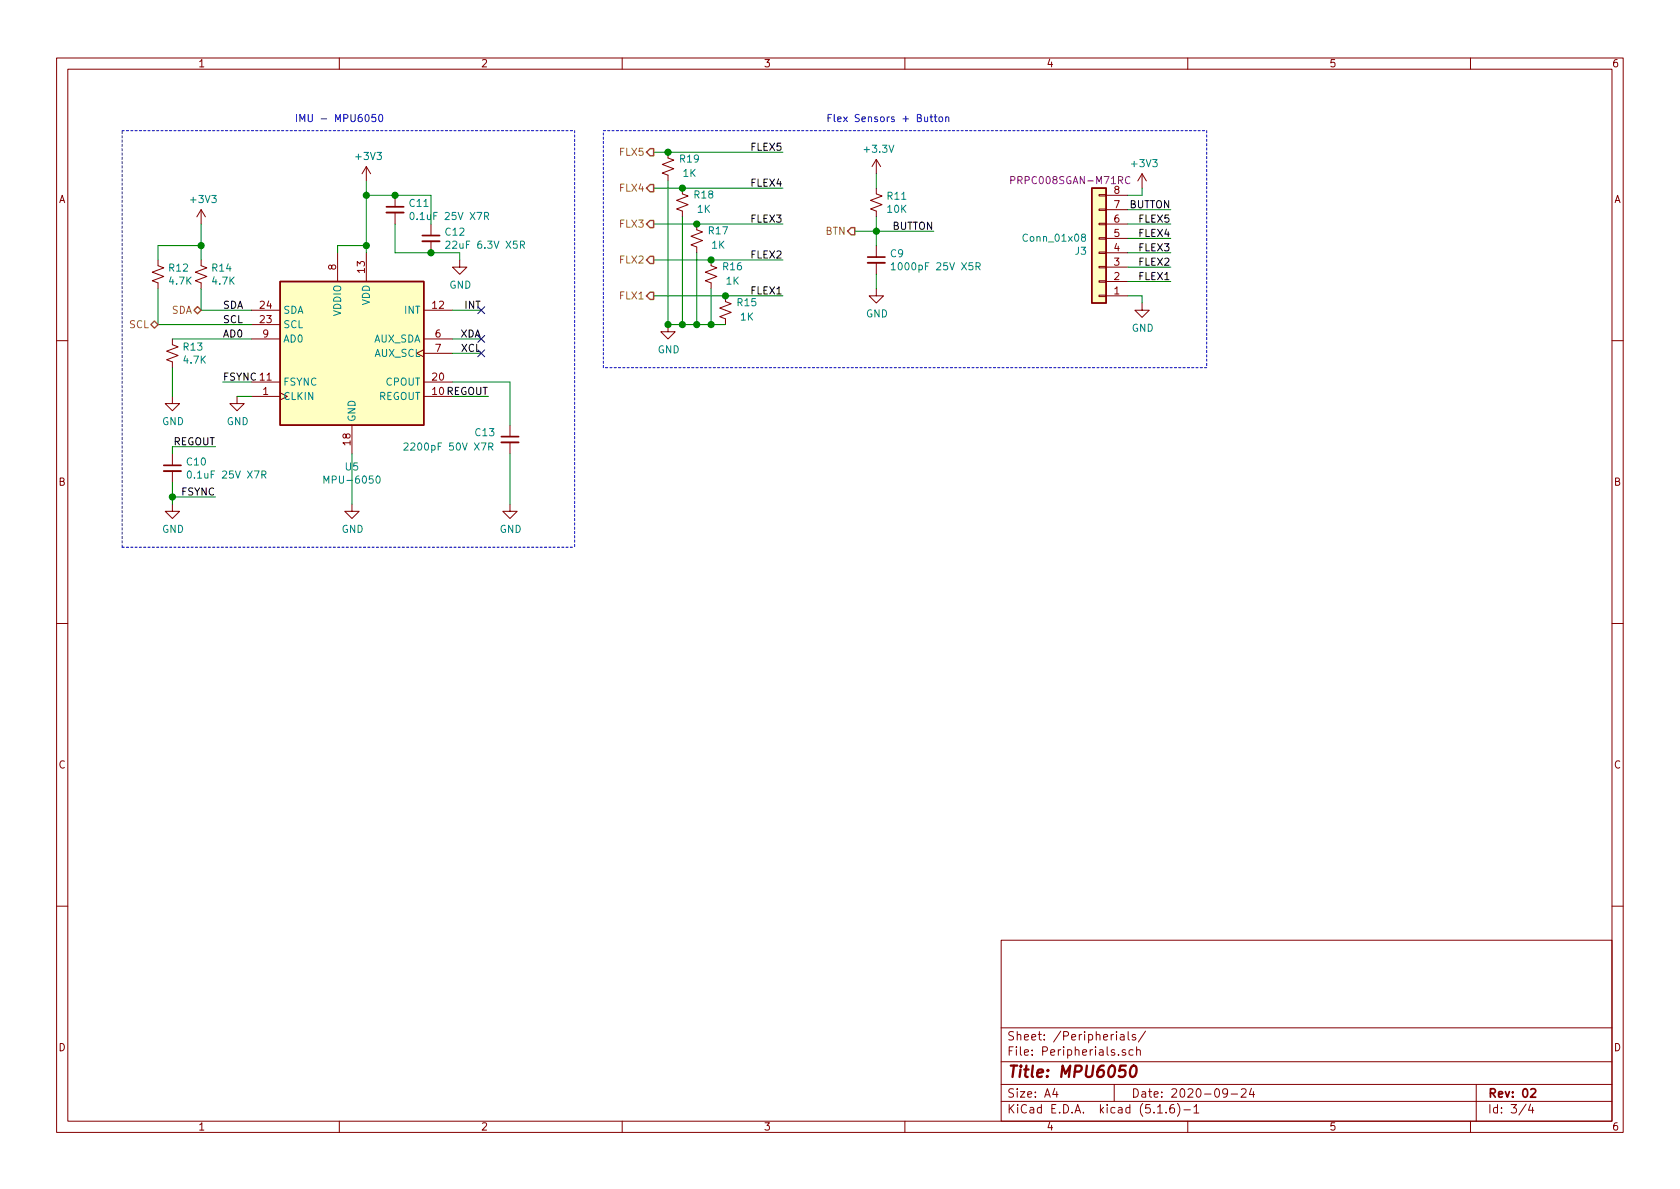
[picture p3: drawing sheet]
<svg xmlns="http://www.w3.org/2000/svg" width="297mm" height="210mm" viewBox="0 0 297 210" stroke-linecap="round" stroke-linejoin="round" font-family="sans-serif">
<g fill="none" stroke="#840000" stroke-width=".18">
<path d="M10 10.3h277v189.9h-277zM12 12.2h273v186.1h-273zM60 10.3v1.9M110 10.3v1.9M160 10.3v1.9M210 10.3v1.9M260 10.3v1.9M35.6 37.1v2.5M35.6 37.1l-.8 1.2M35.6 37.1l.7 1.2M64.8 29.5l-.8 1.2M64.8 29.5v2.5"/>
<path d="M64.8 29.5l.7 1.2M69.8 34.5v2.1M69.8 37.6v2M76.2 39.6v2.1M118.1 26.9v1l1 .4-2 .8 2 .7-2 .8 1 .4v1M120.6 33.3v1l1.1 .4-2.1 .7 2.1 .8-2.1 .8 1 .3v1M123.2 39.6v1l1 .4-2 .8 2 .7-2 .8 1 .4v1M154.9 33.3v1l1.1 .4-2.1 .7 2.1 .8-2.1 .8 1 .3v1M154.9 28.2v2.5M154.9 28.2l-.7 1.3M154.9 28.2l.8 1.3M194.3 39.5h1.3v.2h-1.3z"/>
<path d="M194.3 37h1.3v.2h-1.3zM194.3 34.4h1.3v.3h-1.3zM195.6 39.6h3.8M195.6 37.1h3.8M195.6 34.5h3.8M201.9 30.7l-.7 1.3M201.9 30.7v2.6M201.9 30.7l.8 1.3M27.9 46v1l1.1 .4-2.1 .7 2.1 .8-2.1 .8 1 .3v1M30.5 59.9v1.1l1 .3-2 .8 2 .8-2 .7 1 .4v1M35.6 46v1l1 .4-2.1 .7 2.1 .8-2.1 .8 1.1 .3v1M44.4 54.9h5.1"/>
<path d="M44.4 57.4h5.1M44.4 59.9h5.1M59.7 44.7v5.1M64.8 44.7v5.1M74.9 54.9h5.1M74.9 59.9h5.1M76.2 42.7v2M81.3 46v1.2h1.2l-1.2 1.3-1.3-1.3h1.3M118.1 57.4v1.3h1.3l-1.3 1.2-1.3-1.2h1.3M125.7 46v1l1 .4-2 .7 2 .8-2 .8 1 .3v1M128.3 52.3v1l1 .4-2 .8 2 .7-2 .8 1 .4v1M154.9 51v1.3h1.3l-1.3 1.3-1.2-1.3h1.2"/>
<path d="M154.9 43.4v2.1M154.9 46.5v2M194.3 42h1.3v.3h-1.3zM194.3 47.1h1.3v.3h-1.3zM194.3 49.7h1.3v.2h-1.3zM194.3 52.2h1.3v.2h-1.3zM194.3 44.6h1.3v.2h-1.3zM195.6 52.3h3.8M195.6 49.8h3.8M195.6 47.2h3.8M195.6 44.7h3.8M195.6 42.2h3.8"/>
<path d="M201.9 53.6v1.3h1.3l-1.3 1.2-1.2-1.2h1.2M10 60.2h2M30.5 70.1v1.3h1.2l-1.2 1.2-1.3-1.2h1.3M41.9 70.1v1.3h1.3l-1.3 1.2-1.3-1.2h1.3M44.4 70.1h5.1M44.4 67.6h5.1M62.2 75.2v5.1M74.9 61.8l-1.2 .7 1.2 .6M74.9 70.1h5.1M74.9 67.6h5.1M74.9 62.5h5.1M90.2 75.2v2"/>
<path d="M90.2 78.2v2.1M285 60.2h2M30.5 89.1v1.3h1.2l-1.2 1.3-1.3-1.3h1.3M30.5 80.3v2M30.5 83.3v2M62.2 89.1v1.3h1.3l-1.3 1.3-1.2-1.3h1.2M90.2 89.1v1.3h1.2l-1.2 1.3-1.3-1.3h1.3M10 110.3h2M285 110.3h2M10 160.2h2M177 166.3h108v32h-108zM285 160.2h2"/>
<path d="M60 198.3v1.9M110 198.3v1.9M160 198.3v1.9M177 194.8h108M177 191.8h108M177 187.8h108M177 181.8h108M186.5 192.5l-.4 1h1M186.8 193v1M197 191.8v3M198.1 183h.6l.1 .9M198.8 183.3l-.5 .1-.3 .2 .3 .3 .5-.1"/>
<path d="M199 185.7a.37 .37 0 0 0-.6 .1l.1 .2 .5 .2 .1 .1-.3 .3-.4-.1M199.5 182.4v1.3l.2 .2M200.3 185.7l-.4-.1-.3 .3 .1 .6 .2 .1 .4-.1M200.8 183a.37 .37 0 0 0-.6 .1l.1 .3 .5 .1v.1l-.2 .3-.4-.1M201 185.7a.37 .37 0 0 1 .6 .1v.8M201 185.1v1.5M202.5 182.3l-1.2 2M204.7 196.8h.8M206.2 196.7v.1M207.5 195.3a.59 .59 0 0 0-.7 .7v.5l.2 .2 .4 .1 .2-.1 .1-.5-.2-.2-.4-.1-.3 .3M208.2 195.1a1.71 1.71 0 0 1 0 2.3M209.3 196.3h1.2"/>
<path d="M210 198.3v1.9M211.1 195.8l.4-.5v1.5M211.1 196.8h.9M217 193.2l-.1 .2a.48 .48 0 0 1-.6-.1v-.6a.48 .48 0 0 1 .6-.1l.1 .1a1.19 1.19 0 0 1-.2 1.2l-.5 .1M217.7 193.5h1.1M219.5 192.7l.2-.2h.3l.3 .2v.3v.2l-.9 .8h.9M221.3 192.5l-.4 1h.9M221.6 193v1M260 198.3v1.9M261 191.8v6.5M269.8 195.2l-1.2 2M270.6 195.2l-.3 1.1h.9"/>
<path d="M271 195.8v1"/>
</g>
<path d="M68.3 36.6h3.1M74.7 41.7h3M153.4 45.5h3.1M88.6 77.2h3.1M29 82.3h3M270.7 192.7l.2-.2h.3l.3 .5-.9 1h.9" fill="none" stroke="#840000" stroke-width=".3"/>
<path d="M199.1 188.4h-1l-.2 1 .3-.2 .7 .1 .1 .3-.2 .7-.3 .1h-.5l-.2-.1M200.1 188.6a.45 .45 0 0 1 .5-.2 .45 .45 0 0 1 .3 .4 1.15 1.15 0 0 1-.7 1.6l-.2-.1a1.55 1.55 0 0 1 .1-1.7z" fill="none" stroke="#840000" stroke-width=".41"/>
<path d="M68.3 37.6h3.1M74.7 42.7h3M153.4 46.5h3.1M88.6 78.2h3.1M29 83.3h3" fill="none" stroke="#840000" stroke-width=".33"/>
<g fill="none" stroke="#008484" stroke-width=".18">
<path d="M72.6 37.7l.2-.1a.69 .69 0 0 1 .4 .6 .69 .69 0 0 1-.4 .6l-.2-.1-.1-.4zM85.7 38.2h.6v-.5l-.1-.1h-.5v1.2M86 38.2l.4 .6M78.8 42.8l.5-.2 .3 .4-.1 .2-.7 .7h.8M92 43.3h.6l.1-.5-.2-.2h-.5v1.3M92.3 43.3l.4 .6M157.6 46.8l.3-.3v1.2M157.6 47.7h.7M172.6 47.1l.7-.1v-.4l-.2-.1h-.5v1.2M172.9 47.1l.4 .6M191.4 42l-.1-.2v-.3l.1-.1 .4 .1 .1 .3-.6 .2-.1 .2v.2l.2 .3 .4-.1 .1-.2v-.3l-.2-.1M71.4 78.5l.5-.2 .3 .4-.8 .9h.8"/>
<path d="M86.4 79l.7-.1v-.4l-.7-.2v1.3M86.7 79l.4 .6M33.2 83.4l.2-.1a.69 .69 0 0 1 .4 .6 .69 .69 0 0 1-.4 .7l-.2-.2-.1-.3zM46.3 83.9h.6l.1-.5-.2-.1h-.5v1.3M46.6 83.9l.4 .7M57.3 85.4v-1.2l.4 .9 .4-.9v1.2M66.6 84.3l.2-.1a.67 .67 0 0 1 .4 .6 .67 .67 0 0 1-.4 .6l-.3-.4z"/>
</g>
<g fill="#ffffc2" stroke="#ffffc2" stroke-width=".18">
<path d="M193 33.3h2.6v20.3h-2.6z"/>
<path d="M49.5 49.8h25.4v25.4h-25.4z"/>
</g>
<path d="M193 33.3h2.6v20.3h-2.6zM49.5 49.8h25.4v25.4h-25.4z" fill="none" stroke="#840000" stroke-width=".25"/>
<path d="M178.7 31.9l.7-.1v-.5l-.7-.1v1.3M199.8 31.3a.6 .6 0 0 0-.9 .4 .6 .6 0 0 0 .6 .8l.3-.1" fill="none" stroke="#840084" stroke-width=".18"/>
<path d="M21.6 23.1h80M101.6 23.1v73.7M106.7 23.1h106.7M213.4 23.1v41.9M106.7 65v-41.9M213.4 65h-106.7M21.6 96.8h80M21.6 96.8v-73.7" fill="none" stroke="#0000c2" stroke-width=".18" stroke-dasharray=".4 .4"/>
<g fill="none" stroke="#008400" stroke-width=".18">
<path d="M35.6 39.6v6.4M64.8 34.5h11.4v5.1M64.8 32v12.7M69.8 39.6v5.1h11.5v1.3M115.6 39.6h22.8M115.6 33.3h22.8M115.6 26.9h22.8M118.1 32v25.4h10.2M120.6 38.3v19.1M154.9 30.7v2.6M154.9 38.3v5.1M199.4 39.6h7.6"/>
<path d="M199.4 37.1h7.6M201.9 33.3v1.2h-2.5M27.9 51v6.4h16.5M30.5 59.9h13.9M35.6 51v3.9h8.8M35.6 43.4h-7.7v2.6M64.8 43.4h-5.1v1.3M80 54.9h5.1M80 59.9h5.1M115.6 52.3h22.8M115.6 46h22.8M123.2 44.7v12.7"/>
<path d="M125.7 51v6.4M151.1 40.9h14M154.9 48.5v2.5M199.4 44.7h7.6M199.4 52.3h2.5v1.3M199.4 49.8h7.6M199.4 47.2h7.6M199.4 42.2h7.6M30.5 65v5.1M38.1 79h-7.6v1.3M39.4 67.6h5M41.9 70.1h2.5"/>
<path d="M80 67.6h10.2v7.6M80 70.1h6.4M80 62.5h5.1M30.5 85.3v3.8M30.5 87.9h7.6M62.2 80.3v8.8M90.2 80.3v8.8"/>
</g>
<path d="M114.9 32.6h.7v1.3h-.7l-.6-.6zM114.9 39h.7v1.3h-.7l-.6-.7zM114.9 26.3h.7v1.3h-.7l-.6-.7zM26.7 57.4l.6-.6 .6 .6-.6 .6zM34.9 54.2l.7 .7-.7 .6-.6-.6zM114.9 51.7h.7v1.3h-.7l-.6-.7zM114.9 45.3h.7v1.3h-.7l-.6-.6zM150.5 40.3h.6v1.2h-.6l-.6-.6z" fill="none" stroke="#848400" stroke-width=".25"/>
<path d="M66.4 20.2h-.6l-.1 .6 .5-.1 .3 .3v.3l-.3 .2-.5-.1M67.1 20.4l.2-.2a.69 .69 0 0 1 .4 .7 .69 .69 0 0 1-.4 .6l-.3-.2v-.3zM163.5 20.7v.8h.3l.2-.1M164 20.7v.8M164.4 20.7h.5M164.6 20.2v1.1l.3 .2M165.2 20.7h.5M165.4 20.2v1.1l.3 .2M166.1 20.7h.3l.3 .2v.4l-.3 .2h-.3l-.1-.2zM167.2 20.8l.2-.1h.3l.1 .8M167.2 20.7v.8" fill="none" stroke="#0000c2" stroke-width=".18"/>
<g fill="#008400" stroke="#008400" stroke-width=".25">
<circle cx="76.2" cy="44.7" r=".51"/>
<circle cx="125.7" cy="46" r=".51"/>
<circle cx="30.5" cy="87.9" r=".51"/>
<circle cx="35.6" cy="43.4" r=".51"/>
<circle cx="64.8" cy="43.4" r=".51"/>
<circle cx="64.8" cy="34.5" r=".51"/>
<circle cx="154.9" cy="40.9" r=".51"/>
<circle cx="69.9" cy="34.5" r=".51"/>
<circle cx="120.7" cy="57.4" r=".51"/>
<circle cx="123.2" cy="57.4" r=".51"/>
<circle cx="125.7" cy="57.4" r=".51"/>
<circle cx="118.1" cy="57.4" r=".51"/>
<circle cx="118.1" cy="26.9" r=".51"/>
<circle cx="120.7" cy="33.3" r=".51"/>
<circle cx="123.2" cy="39.6" r=".51"/>
<circle cx="128.3" cy="52.3" r=".51"/>
</g>
<path d="M84.5 54.2l1.2 1.3M84.5 59.3l1.2 1.2M85.7 54.2l-1.2 1.3M85.7 59.3l-1.2 1.2M84.5 61.9l1.2 1.2M85.7 61.9l-1.2 1.2" fill="none" stroke="#000084" stroke-width=".18"/>
<text font-size="2.8" fill="#840000" x="178" y="190.5">Title: MPU6050</text>
<g font-size="2.1" fill="#840000">
<text x="178" y="184">Sheet: /Peripherials/</text>
<text x="178" y="186.7">File: Peripherials.sch</text>
<text x="178" y="196.9">KiCad E.D.A. kicad (5.1.6)-1</text>
<text x="178" y="194.1">Size: A4</text>
<text x="200" y="194.1">Date: 2020-09-24</text>
<text x="263" y="194.1">Rev: 02</text>
<text x="263" y="196.9">Id: 3/4</text>
</g>
<g font-size="1.8" fill="#840000">
<text x="35" y="11.9">1</text>
<text x="85" y="11.9">2</text>
<text x="135" y="11.9">3</text>
<text x="185" y="11.9">4</text>
<text x="235" y="11.9">5</text>
<text x="285" y="11.9">6</text>
<text x="10.4" y="35.9">A</text>
<text x="285.4" y="35.9">A</text>
<text x="197" y="41.9">5</text>
<text x="197" y="39.4">6</text>
<text x="197" y="36.8">7</text>
<text x="59.4" y="47.7" transform="rotate(-90 59.4 47.7)">8</text>
<text x="197" y="47">3</text>
<text x="197" y="44.4">4</text>
<text x="64.5" y="48.2" transform="rotate(-90 64.5 48.2)">13</text>
<text x="197" y="52.1">1</text>
<text x="197" y="49.5">2</text>
<text x="46" y="57.1">23</text>
<text x="46" y="54.6">24</text>
<text x="46.5" y="59.7">9</text>
<text x="76.5" y="54.6">12</text>
<text x="77" y="59.7">6</text>
<text x="77" y="62.2">7</text>
<text x="46.5" y="69.8">1</text>
<text x="76.5" y="67.3">20</text>
<text x="62" y="78.7" transform="rotate(-90 62 78.7)">18</text>
<text x="10.4" y="85.9">B</text>
<text x="285.4" y="85.9">B</text>
<text x="10.4" y="135.9">C</text>
<text x="285.4" y="135.9">C</text>
<text x="10.4" y="185.9">D</text>
<text x="285.4" y="185.9">D</text>
<text x="35" y="199.9">1</text>
<text x="85" y="199.9">2</text>
<text x="135" y="199.9">3</text>
<text x="185" y="199.9">4</text>
<text x="235" y="199.9">5</text>
<text x="285" y="199.9">6</text>
</g>
<g font-size="1.8" fill="#0000c2">
<text x="52.1" y="21.6">IMU - MPU6050</text>
<text x="146" y="21.6">Flex Sensors + Button</text>
</g>
<g font-size="1.8" fill="#008484">
<text x="63.1" y="28.3">+3V3</text>
<text x="120.3" y="28.7">R19</text>
<text x="153" y="27">+3.3V</text>
<text x="200.2" y="29.6">+3V3</text>
<text x="33.9" y="35.9">+3V3</text>
<text x="120.8" y="31.3">1K</text>
<text x="122.8" y="35.1">R18</text>
<text x="156.9" y="35.3">R11</text>
<text x="72.5" y="36.6">C11</text>
<text x="73.4" y="38.9">0.1uF 25V X7R</text>
<text x="78.8" y="41.7">C12</text>
<text x="123.3" y="37.6">1K</text>
<text x="125.3" y="41.4">R17</text>
<text x="156.9" y="37.6">10K</text>
<text x="79.7" y="44">22uF 6.3V X5R</text>
<text x="125.9" y="44">1K</text>
<text x="127.9" y="47.8">R16</text>
<text x="157.5" y="45.5">C9</text>
<text x="158.6" y="47.8">1000pF 25V X5R</text>
<text x="181.2" y="42.7">Conn_01x08</text>
<text x="190.1" y="45.1">J3</text>
<text x="29.9" y="48">R12</text>
<text x="30" y="50.3">4.7K</text>
<text x="37.6" y="48">R14</text>
<text x="37.6" y="50.3">4.7K</text>
<text x="79.5" y="51">GND</text>
<text x="128.4" y="50.3">1K</text>
<text x="50" y="58">SCL</text>
<text x="50" y="55.5">SDA</text>
<text x="60.3" y="55.9" transform="rotate(-90 60.3 55.9)">VDDIO</text>
<text x="65.4" y="54" transform="rotate(-90 65.4 54)">VDD</text>
<text x="71.6" y="55.5">INT</text>
<text x="130.4" y="54.1">R15</text>
<text x="131" y="56.7">1K</text>
<text x="153.1" y="56.1">GND</text>
<text x="200.1" y="58.7">GND</text>
<text x="32.5" y="62">R13</text>
<text x="32.6" y="64.3">4.7K</text>
<text x="50" y="60.6">AD0</text>
<text x="66" y="60.6">AUX_SDA</text>
<text x="66.2" y="63.1">AUX_SCL</text>
<text x="116.3" y="62.5">GND</text>
<text x="50" y="70.7">CLKIN</text>
<text x="50" y="68.2">FSYNC</text>
<text x="66.9" y="70.7">REGOUT</text>
<text x="68.2" y="68.2">CPOUT</text>
<text x="28.7" y="75.2">GND</text>
<text x="40.1" y="75.2">GND</text>
<text x="62.9" y="74.7" transform="rotate(-90 62.9 74.7)">GND</text>
<text x="84.1" y="77.1">C13</text>
<text x="33.1" y="82.3">C10</text>
<text x="61.1" y="83.2">U5</text>
<text x="72.5" y="79.7">2200pF 50V X7R</text>
<text x="34" y="84.6">0.1uF 25V X7R</text>
<text x="58" y="85.5">MPU-6050</text>
<text x="28.7" y="94.2">GND</text>
<text x="60.4" y="94.2">GND</text>
<text x="88.3" y="94.2">GND</text>
</g>
<g font-size="1.8" fill="#848400">
<text x="109.7" y="27.6">FLX5</text>
<text x="109.7" y="33.9">FLX4</text>
<text x="109.7" y="40.3">FLX3</text>
<text x="146" y="41.5">BTN</text>
<text x="109.7" y="46.6">FLX2</text>
<text x="109.7" y="53">FLX1</text>
<text x="22.9" y="58">SCL</text>
<text x="30.3" y="55.5">SDA</text>
</g>
<g font-size="1.8">
<text x="132.9" y="26.7">FLEX5</text>
<text x="132.9" y="33">FLEX4</text>
<text x="132.9" y="39.4">FLEX3</text>
<text x="157.7" y="40.6">BUTTON</text>
<text x="199.6" y="36.8">BUTTON</text>
<text x="201.5" y="39.4">FLEX5</text>
<text x="201.5" y="41.9">FLEX4</text>
<text x="132.9" y="45.7">FLEX2</text>
<text x="201.5" y="44.4">FLEX3</text>
<text x="201.5" y="47">FLEX2</text>
<text x="132.9" y="52.1">FLEX1</text>
<text x="201.5" y="49.5">FLEX1</text>
<text x="39.4" y="59.7">AD0</text>
<text x="39.4" y="54.6">SDA</text>
<text x="39.4" y="57.1">SCL</text>
<text x="81.4" y="59.7">XDA</text>
<text x="82.2" y="54.6">INT</text>
<text x="81.6" y="62.2">XCL</text>
<text x="39.4" y="67.3">FSYNC 11</text>
<text x="76.5" y="69.8">10 REGOUT</text>
<text x="30.5" y="78.7">REGOUT</text>
<text x="32.1" y="87.6">FSYNC</text>
</g>
<g font-size="1.8" fill="#840084">
<text x="179.5" y="32.6">PRPC008SGAN-M71RC</text>
<text x="197" y="34.3">8</text>
</g>
</svg>
